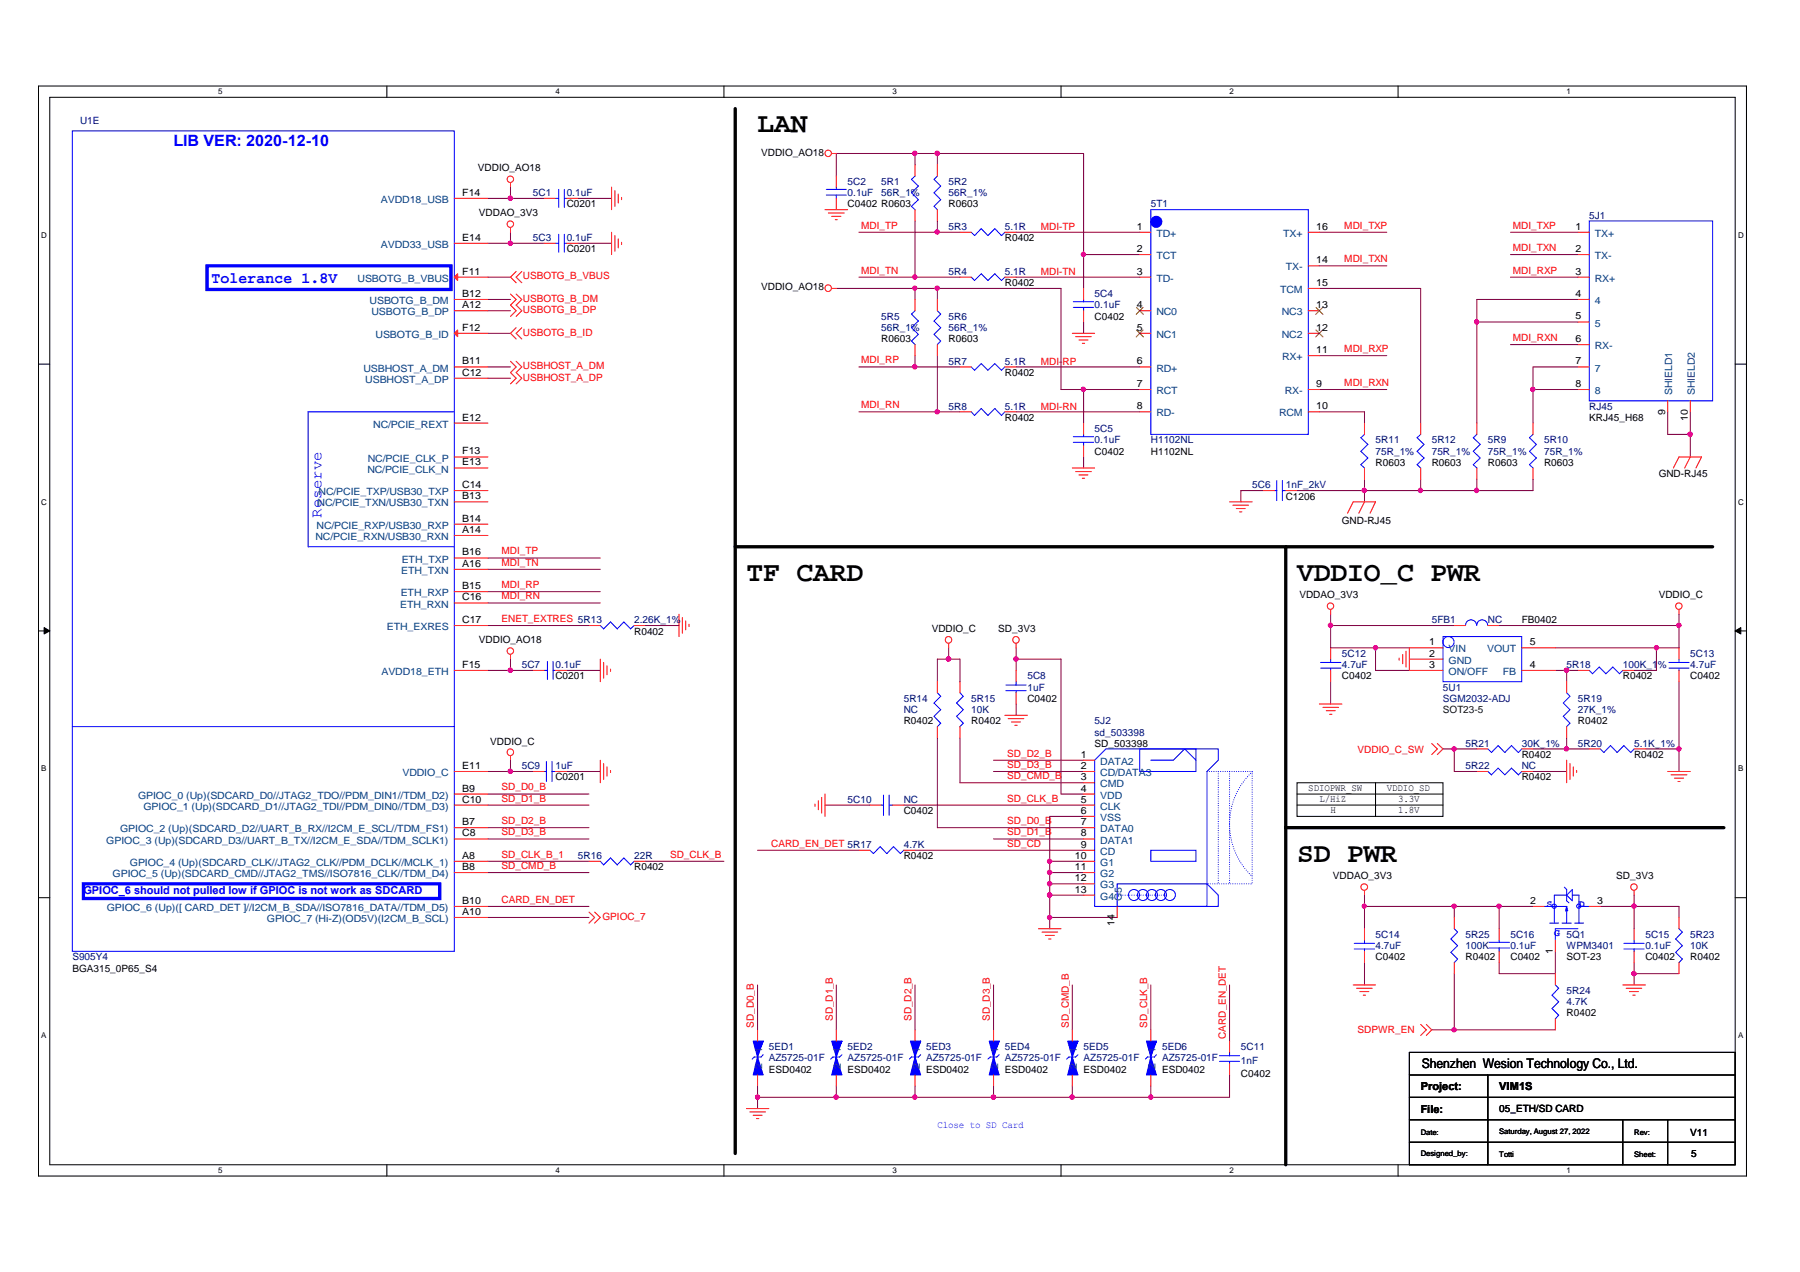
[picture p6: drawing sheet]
<svg xmlns="http://www.w3.org/2000/svg" width="297mm" height="210mm" viewBox="0 0 297 210" stroke-linecap="round" stroke-linejoin="round" font-family="sans-serif">
<path d="M6.3 14.2h281.9v179.9h-281.9zM8.2 16.1h278.1v176.1h-278.1z" fill="none" stroke="#000" stroke-width=".17"/>
<g fill="#fff">
<path d="M36 14.4h.7v1.5h-.7z"/>
<path d="M36 192.4h.7v1.5h-.7z"/>
</g>
<path d="M63.8 14.2v1.9M63.8 192.2v1.9" fill="none" stroke="#000" stroke-width=".17"/>
<g fill="#fff">
<path d="M91.7 14.4h.7v1.5h-.7z"/>
<path d="M91.7 192.4h.7v1.5h-.7z"/>
</g>
<path d="M119.5 14.2v1.9M119.5 192.2v1.9" fill="none" stroke="#000" stroke-width=".17"/>
<g fill="#fff">
<path d="M147.3 14.4h.7v1.5h-.7z"/>
<path d="M147.3 192.4h.7v1.5h-.7z"/>
</g>
<path d="M175.1 14.2v1.9M175.1 192.2v1.9" fill="none" stroke="#000" stroke-width=".17"/>
<g fill="#fff">
<path d="M202.9 14.4h.7v1.5h-.7z"/>
<path d="M202.9 192.4h.7v1.5h-.7z"/>
</g>
<path d="M230.7 14.2v1.9M230.7 192.2v1.9" fill="none" stroke="#000" stroke-width=".17"/>
<g fill="#fff">
<path d="M258.5 14.4h.7v1.5h-.7z"/>
<path d="M258.5 192.4h.7v1.5h-.7z"/>
<path d="M6.8 38.1h.9v1.5h-.9z"/>
<path d="M286.8 38.1h.9v1.5h-.9z"/>
<path d="M6.8 82.1h.9v1.5h-.9z"/>
<path d="M286.8 82.1h.9v1.5h-.9z"/>
</g>
<path d="M6.3 60.1h1.9M286.3 60.1h1.9" fill="none" stroke="#000" stroke-width=".17"/>
<g fill="#fff">
<path d="M6.8 126.1h.9v1.5h-.9z"/>
<path d="M286.8 126.1h.9v1.5h-.9z"/>
</g>
<path d="M6.3 104.1h1.9M286.3 104.1h1.9" fill="none" stroke="#000" stroke-width=".17"/>
<g fill="#000" stroke="#000" stroke-width=".17">
<path d="M7.3 103.6l.9 .5-.9 .5z" fill-rule="evenodd"/>
<path d="M286.3 104.1l1-.5v1z" fill-rule="evenodd"/>
</g>
<g fill="#fff">
<path d="M6.8 170.2h.8v1.4h-.8z"/>
<path d="M286.8 170.2h.8v1.4h-.8z"/>
</g>
<g fill="none" stroke="#000" stroke-width=".17">
<path d="M214 129.2h24.1v5.5h-24.1zM214 131h24.1M214 132.9h24.1M227 129.2v5.5M6.3 148.1h1.9M286.3 148.1h1.9M232.6 173.7h53.7v18.5h-53.7zM232.6 177.4h53.7M245.5 177.4v14.8M232.6 188.5h53.7M232.6 184.8h53.7M232.6 181.1h53.7"/>
<path d="M267.8 184.8v7.4M275.2 184.8v7.4"/>
</g>
<path d="M121.3 17.9v172.4M121.3 90.2h161.3M212.2 90.2v102M212.2 136.6h72.3" fill="none" stroke="#000" stroke-width=".55"/>
<g fill="none" stroke="#800040" stroke-width=".17">
<path d="M80.5 32.7h9.3M84.2 30.9v1.8M84.2 38.3v1.8M95.4 32.7h5.5M138 29.1v-3.8h40.8v22.3M141.7 38.3h16.7M151 25.3v1.9M151 36.5v9.2M154.7 25.3v1.9M154.7 36.5v1.8M167.7 38.3h20.4M217.7 38.3h11.2"/>
<path d="M249.3 38.3h11.1M80.5 49.4h3.7M80.5 51.3h3.7M80.5 40.1h9.3M80.5 55h3.7M80.5 45.7h3.7M95.4 40.1h5.5M138 47.6h37.1v16.7h13M141.7 45.7h16.7M151 47.6v1.8M151 58.7v1.9M154.7 47.6v1.8"/>
<path d="M154.7 58.7v9.3M167.7 45.7h20.4M178.8 53.1v1.9M178.8 42h9.3M217.7 47.6h16.7v22.2M217.7 43.9h11.2M217.7 58.7h11.2M243.7 53.1h16.7M249.3 45.7h11.1M249.3 42h11.1M249.3 56.9h11.1M260.4 49.4h-16.7v20.4"/>
<path d="M80.5 62.4h3.7M80.5 60.6h3.7M141.7 60.6h16.7M141.7 68h16.7M167.7 60.6h20.4M167.7 68h20.4M178.8 64.3v5.5M178.8 75.4v1.8M217.7 68h7.5v1.8M217.7 64.3h11.2M225.2 79.1v3.7M234.4 79.1v1.9"/>
<path d="M243.7 79.1v1.9M253 64.3h7.4M253 79.1v1.9h-39M260.4 60.6h-7.4v9.2M275.2 68v3.7h3.7M278.9 68v7.4M80.5 97.6h18.6M80.5 99.5h18.6M80.5 94h18.6M80.5 92.1h18.6M208.4 81h-3.6v1.8M80.5 103.2h16.7"/>
<path d="M80.5 110.6h7.4M84.2 108.8v1.8M93.5 110.6h5.6M106.5 103.2h5.6M154.7 112.5v-3.7h3.7v3.7M156.5 106.9v1.9M167.7 108.8h7.4v22.2h3.7M167.7 106.9v3.7M167.7 116.2v1.8M219.6 103.2h20.4M219.6 101.4v5.5h13M219.6 112.5v3.7"/>
<path d="M227 106.9v3.7h5.6M247.4 103.2h29.7M256.7 110.6h3.7M258.5 110.6v1.9M273.3 106.9v3.7h-3.6M277.1 101.4v5.5h-20.4M277.1 112.5v14.8M80.5 127.3h7.4M80.5 136.6h16.7M80.5 138.4h16.7M80.5 131h16.7M80.5 132.9h16.7"/>
<path d="M84.2 125.4v1.9M93.5 127.3h5.6M136.1 132.9h7.5M149.1 132.9h29.7M154.7 121.8v14.8h24.1M158.4 121.8v7.4h20.4M164 127.3h14.8M164 138.4h14.8M164 125.4h14.8M178.8 134.7h-5.6v18.6M238.1 123.6h5.6M240 123.6v3.7h3.7"/>
<path d="M253 127.3h5.5M253 123.6h9.3M258.5 121.8v1.8M271.5 123.6h5.6M80.5 142.1h16.7M80.5 144h16.7M80.5 149.6h16.7M80.5 151.4h16.7M106.5 142.1h13M125 140.3h16.7M151 140.3h27.8M173.2 142.1h5.6"/>
<path d="M173.2 144h5.6M173.2 145.9h5.6M173.2 147.7h5.6M173.2 151.4h11.2M225.2 149.6h27.8M225.2 147.7v5.6M225.2 158.8v3.7M240 149.6v1.8M247.4 149.6v3.7M256.7 157v3.7h-9.3v-1.9M264.1 149.6h13v1.8M269.7 147.7v5.6"/>
<path d="M269.7 158.8v3.7M125 162.5v7.4M125 179.2v3.7M138 162.5v7.4M138 179.2v1.9M151 162.5v7.4M151 179.2v1.9M164 162.5v7.4M164 179.2v1.9M177 162.5v7.4M177 179.2v1.9M189.9 162.5v7.4"/>
<path d="M189.9 179.2v1.9M202.9 177.4v3.7h-77.9M202.9 162.5v9.3M236.3 169.9h20.4M240 160.7v9.2M269.7 160.7h7.4"/>
</g>
<g fill="#f0f" stroke="#f0f" stroke-width=".17">
<circle cx="84.2" cy="127.3" r=".37"/>
<circle cx="154.7" cy="25.3" r=".37"/>
<circle cx="154.7" cy="47.5" r=".36"/>
<circle cx="154.7" cy="68" r=".36"/>
<circle cx="150.9" cy="60.5" r=".35"/>
<circle cx="150.9" cy="45.7" r=".35"/>
<circle cx="154.7" cy="38.3" r=".36"/>
<circle cx="151" cy="47.5" r=".34"/>
<circle cx="178.8" cy="64.2" r=".35"/>
<circle cx="150.9" cy="25.3" r=".35"/>
<circle cx="84.2" cy="110.6" r=".37"/>
<circle cx="84.2" cy="40.1" r=".36"/>
<circle cx="84.2" cy="32.7" r=".37"/>
<circle cx="150.9" cy="181" r=".35"/>
<circle cx="138" cy="181" r=".37"/>
<circle cx="163.9" cy="181" r=".37"/>
<circle cx="167.7" cy="108.7" r=".37"/>
<circle cx="189.9" cy="181" r=".35"/>
<circle cx="176.9" cy="181" r=".37"/>
<circle cx="173.2" cy="144" r=".37"/>
<circle cx="173.2" cy="145.8" r=".37"/>
<circle cx="173.2" cy="142.1" r=".36"/>
<circle cx="173.2" cy="151.4" r=".36"/>
<circle cx="173.2" cy="147.7" r=".37"/>
<circle cx="125" cy="181" r=".35"/>
<circle cx="156.5" cy="108.7" r=".37"/>
<circle cx="252.9" cy="64.2" r=".35"/>
<circle cx="243.7" cy="53.1" r=".35"/>
<circle cx="243.7" cy="80.9" r=".35"/>
<circle cx="234.4" cy="80.9" r=".35"/>
<circle cx="225.1" cy="80.9" r=".35"/>
<circle cx="178.8" cy="42" r=".35"/>
<circle cx="278.9" cy="71.7" r=".37"/>
<circle cx="227" cy="106.9" r=".35"/>
<circle cx="273.3" cy="106.9" r=".35"/>
<circle cx="277.1" cy="123.6" r=".36"/>
<circle cx="258.5" cy="110.6" r=".37"/>
<circle cx="258.5" cy="123.6" r=".36"/>
<circle cx="240" cy="123.6" r=".36"/>
<circle cx="277.1" cy="103.2" r=".36"/>
<circle cx="219.6" cy="103.2" r=".36"/>
<circle cx="225.1" cy="149.5" r=".34"/>
<circle cx="269.6" cy="149.5" r=".36"/>
<circle cx="269.6" cy="160.7" r=".36"/>
<circle cx="240" cy="149.5" r=".36"/>
<circle cx="247.4" cy="149.5" r=".36"/>
<circle cx="240" cy="169.9" r=".36"/>
</g>
<g fill="none" stroke="#f00" stroke-width=".17">
<path d="M75 32.7h5.5M84.2 30.2v.7M84.2 37.6v.7M89.8 32.7h1.9M93.5 32.7h1.9M100.9 30.9v3.7M100.9 38.3v3.7M101.5 31.5v2.6M101.5 38.9v2.6M102 32v1.5M102 39.4v1.5M102.6 32.6v.3"/>
<path d="M102.6 40v.4M136.1 34.6h3.8M136.7 35.2h2.6M137.2 35.7h1.6M137.2 25.3h.8M137.8 36.3h.4M138 29.1v1.8M138 32.7v1.9M151 27.2v1.9M151 34.6v1.9M154.7 27.2v1.9M154.7 34.6v1.9"/>
<path d="M158.4 38.3h1.9M165.8 38.3h1.9M188.1 38.3h1.8M215.9 38.3h1.8M260.4 38.3h1.9M75 55h5.5M75 45.7h5.5M75 51.3h5.5M75 40.1h5.5M75 49.4h5.5M84.2 48.5l1 .9-1 .9 1 1-1 .9M84.2 59.6l1 1-1 .9 1 .9-1 .9"/>
<path d="M85.2 44.8l-1 .9 1 1M85.2 48.5l.9 .9-.9 .9 .9 1-.9 .9M85.2 54.1l-1 .9 1 .9M85.2 59.6l.9 1-.9 .9 .9 .9-.9 .9M86.1 44.8l-.9 .9 .9 1M86.1 54.1l-.9 .9 .9 .9M89.8 40.1h1.9M93.5 40.1h1.9M137.2 47.6h.8M151 49.4v1.9M151 56.9v1.8M154.7 49.4v1.9"/>
<path d="M154.7 56.9v1.8M158.4 45.7h1.9M165.8 45.7h1.9M177 55h3.6M177.5 55.6h2.6M178.1 56.1h1.4M178.6 56.7h.4M178.8 47.6v1.8M178.8 51.3v1.8M188.1 55h1.8M188.1 42h1.8M188.1 45.7h1.8"/>
<path d="M188.1 51.3h1.8M215.9 55h1.8M215.9 47.6h1.8M215.9 51.3h1.8M215.9 58.7h1.8M215.9 43.9h1.8M260.4 42h1.9M260.4 45.7h1.9M260.4 49.4h1.9M260.4 56.9h1.9M260.4 53.1h1.9M75 75.4h5.5"/>
<path d="M75 77.2h5.5M75 60.6h5.5M75 62.4h5.5M75 69.8h5.5M158.4 60.6h1.9M158.4 68h1.9M165.8 60.6h1.9M165.8 68h1.9M177 77.2h3.6M177.5 77.8h2.6M178.1 78.4h1.4M178.6 78.9h.4"/>
<path d="M178.8 69.8v1.9M178.8 73.5v1.9M188.1 60.6h1.8M188.1 64.3h1.8M188.1 68h1.8M215.9 64.3h1.8M215.9 68h1.8M225.2 69.8v1.9M225.2 77.2v1.9M234.4 69.8v1.9M234.4 77.2v1.9M243.7 69.8v1.9"/>
<path d="M243.7 77.2v1.9M253 69.8v1.9M253 77.2v1.9M260.4 60.6h1.9M260.4 64.3h1.9M275.2 66.1v1.9M276.1 77.2l1-1.8h3.7l-.9 1.8M278.9 75.4l-.9 1.8M278.9 66.1v1.9M75 82.8h5.5M75 97.6h5.5M75 99.5h5.5"/>
<path d="M75 92.1h5.5M75 94h5.5M75 86.5h5.5M75 88.4h5.5M75 81h5.5M202.9 82.8h3.7M203.5 83.4h2.5M204 83.9h1.5M204.6 84.5h.3M208.4 81h1.9M212.2 81h1.8M222.4 84.7l.9-1.9h3.7l-.9 1.9"/>
<path d="M225.2 82.8l-1 1.9M75 103.2h5.5M75 110.6h5.5M84.2 108v.8M87.9 110.6h1.9M91.7 110.6h1.8M97.2 103.2h1.9M99.1 108.8v3.7M99.6 109.3v2.6M100.2 109.9v1.5M100.8 110.4v.4M104.6 103.2h1.9"/>
<path d="M112.1 101.4v3.6M112.6 101.9v2.6M113.2 102.5v1.4M113.7 103v.4M154.7 112.5v1.8M154.7 119.9v1.9M156.5 106.2v.7M158.4 112.5v1.8M158.4 119.9v1.9M165.8 118h3.7M166.4 118.6h2.6M166.9 119.1h1.5"/>
<path d="M167.5 119.7h.4M167.7 106.2v.7M167.7 110.6v1.9M167.7 114.3v1.9M217.7 116.2h3.7M218.3 116.7h2.6M218.9 117.3h1.4M219.4 117.9h.4M219.6 100.6v.8M219.6 106.9v1.9M219.6 110.6v1.9M230.9 108.6v.3"/>
<path d="M231.5 108v1.5M232 107.5v2.6M232.6 108.8h5.5M238.1 106.9h-5.5v3.7h5.5M240 103.2h1.9M245.5 103.2h1.9M251.1 110.6h5.6M251.1 106.9h5.6M258.5 112.5v1.8M258.5 119.9v1.9M260.4 110.6h1.9M267.8 110.6h1.9"/>
<path d="M277.1 100.6v.8M277.1 106.9v1.9M277.1 110.6v1.9M75 127.3h5.5M75 131h5.5M75 132.9h5.5M75 136.6h5.5M75 138.4h5.5M84.2 124.7v.7M87.9 127.3h1.9M91.7 127.3h1.8M99.1 125.4v3.8"/>
<path d="M99.6 126v2.6M100.2 126.5v1.6M100.8 127.1v.4M134.5 132.7v.4M135 132.1v1.5M135.6 131.6v2.6M136.1 131v3.7M143.6 132.9h1.8M147.3 132.9h1.8M178.8 127.3h1.8M178.8 131h1.8M178.8 132.9h1.8"/>
<path d="M178.8 136.6h1.8M178.8 138.4h1.8M178.8 129.2h1.8M178.8 134.7h1.8M178.8 125.4h1.8M236.3 122.7l.9 .9-.9 .9M237.2 122.7l.9 .9-.9 .9M243.7 127.3h1.8M243.7 123.6h1.8M251.1 127.3h1.9M251.1 123.6h1.9M258.5 125.4v3.8"/>
<path d="M259.1 126v2.6M259.6 126.5v1.6M260.2 127.1v.4M262.3 123.6h1.8M269.7 123.6h1.8M275.2 127.3h3.7M275.8 127.9h2.6M276.3 128.4h1.5M276.9 129h.3M75 142.1h5.5M75 144h5.5M75 149.6h5.5"/>
<path d="M75 151.4h5.5M97.2 150.5l.9 .9-.9 .9M97.2 142.1h1.9M98.1 150.5l1 .9-1 .9M104.6 142.1h1.9M141.7 140.3h1.9M149.1 140.3h1.9M171.4 153.3h3.7M172 153.8h2.5M172.5 154.4h1.5M173.1 155h.3M178.8 140.3h1.8"/>
<path d="M178.8 142.1h1.8M178.8 144h1.8M178.8 145.9h1.8M178.8 147.7h1.8M184.4 149.6v1.8M225.2 147v.7M225.2 153.3v1.8M225.2 157v1.8M240 151.4v1.9M240 158.8v1.9M247.4 153.3v1.8M247.4 157v1.8"/>
<path d="M253 149.6h1.8M256.7 155.1v1.9M262.3 149.6h1.8M269.7 147v.7M269.7 153.3v1.8M269.7 157v1.8M277.1 151.4v1.9M277.1 158.8v1.9M125 169.9v1.9M125 177.4v1.8M138 169.9v1.9M138 177.4v1.8"/>
<path d="M151 169.9v1.9M151 177.4v1.8M164 169.9v1.9M164 177.4v1.8M177 169.9v1.9M177 177.4v1.8M189.9 169.9v1.9M189.9 177.4v1.8M202.9 171.8v1.9M202.9 175.5v1.9M223.3 162.5h3.7M223.9 163.1h2.5"/>
<path d="M224.4 163.6h1.5M225 164.2h.3M234.4 169.1l1 .8-1 1M235.4 169.1l.9 .8-.9 1M256.7 160.7v1.8M256.7 168.1v1.8M267.8 162.5h3.7M268.4 163.1h2.5M268.9 163.6h1.5M269.5 164.2h.3M123.2 182.9h3.7M123.7 183.5h2.6"/>
<path d="M124.3 184h1.5M124.8 184.6h.4"/>
<circle cx="84.2" cy="37" r=".54"/>
<circle cx="84.2" cy="29.6" r=".54"/>
<circle cx="136.7" cy="25.3" r=".54"/>
<circle cx="136.7" cy="47.5" r=".55"/>
<circle cx="84.2" cy="107.4" r=".54"/>
<circle cx="156.5" cy="105.6" r=".55"/>
<circle cx="167.6" cy="105.6" r=".55"/>
<circle cx="219.6" cy="100" r=".54"/>
<circle cx="277" cy="100" r=".54"/>
<circle cx="84.2" cy="124.1" r=".55"/>
<circle cx="225.1" cy="146.4" r=".55"/>
<circle cx="269.6" cy="146.4" r=".54"/>
</g>
<g fill="none" stroke="#00f" stroke-width=".17">
<path d="M11.9 21.6h63.1v135.4h-63.1zM91.7 32.7h.5M92.2 31.3v2.9M92.2 38.7v2.9M93.1 32.7h.4M93.1 31.3v2.9M93.1 38.7v2.9M136.4 32.2h3.3M136.4 31.3h3.3M138 30.9v.4M138 32.2v.5M151 29.1l-.6 .5 1.2 1.1-1.2 1.1 1.2 1.1-1.2 1.2 .6 .5"/>
<path d="M154.7 29.1l-.6 .5 1.1 1.1-1.1 1.1 1.1 1.1-1.1 1.2 .6 .5M160.3 38.3l.5 .6 1.1-1.2 1.1 1.2 1.2-1.2 1.1 1.2 .5-.6M189.9 34.6h26v37.1h-26zM262.3 36.5h20.3v29.6h-20.3zM91.7 40.1h.5M93.1 40.1h.4M151 51.3l-.6 .5 1.2 1.2-1.2 1.1 1.2 1.1-1.2 1.1 .6 .6M154.7 51.3l.5 .5-1.1 1.2 1.1 1.1-1.1 1.1 1.1 1.1-.5 .6M160.3 45.7l.5 .6 1.1-1.1 1.1 1.1 1.2-1.1 1.1 1.1 .5-.6M177.1 50.7h3.4M177.1 49.8h3.4M178.8 49.4v.4"/>
<path d="M178.8 50.7v.6M75 68h-24.2v22.2h24.2M160.3 68l.5 .6 1.1-1.2 1.1 1.2 1.2-1.2 1.1 1.2 .5-.6M160.3 60.6l.5 .5 1.1-1.1 1.1 1.1 1.2-1.1 1.1 1.1 .5-.5M177.1 73h3.4M177.1 72.1h3.4M178.8 71.7v.4M178.8 73v.5M210.7 79.3v3.3M211.6 79.3v3.3M225.2 71.7l-.6 .5 1.1 1.1-1.1 1.2 1.1 1.1-1.1 1.1 .6 .5M234.4 71.7l-.6 .5 1.2 1.1-1.2 1.2 1.2 1.1-1.2 1.1 .6 .5"/>
<path d="M243.7 71.7l-.6 .5 1.2 1.1-1.2 1.2 1.2 1.1-1.2 1.1 .6 .5M253 71.7l-.6 .5 1.1 1.1-1.1 1.2 1.1 1.1-1.1 1.1 .6 .5M210.3 81h.4M211.6 81h.6M11.9 119.9h63.1M89.8 110.6h.5M90.3 109.1v3M91.3 110.6h.4M91.3 109.1v3M99.1 103.2l.5 .6 1.2-1.2 1.1 1.2 1.1-1.2 1.1 1.2 .5-.6M154.7 114.3l.5 .6-1.1 1.1 1.1 1.1-1.1 1.1 1.1 1.2-.5 .5M158.4 114.3l.6 .6-1.1 1.1 1.1 1.1-1.1 1.1 1.1 1.2-.6 .5"/>
<path d="M166 113h3.3M166 114h3.3M167.7 112.5v.5M167.7 114v.3M217.9 109.3h3.4M217.9 110.3h3.4M219.6 108.8v.5M219.6 110.3v.3M238.1 105h13v7.5h-13zM241.9 103.2a.91 .91 0 0 1 .9-.9 .91 .91 0 0 1 .9 .9M243.7 103.2a.89 .89 0 0 1 .9-.9 .89 .89 0 0 1 .9 .9M258.5 114.3l.6 .6-1.1 1.1 1.1 1.1-1.1 1.1 1.1 1.2-.6 .5"/>
<path d="M262.3 110.6l.5 .6 1.1-1.1 1.1 1.1 1.1-1.1 1.2 1.1 .5-.6M275.4 109.3h3.3M275.4 110.3h3.3M277.1 108.8v.5M277.1 110.3v.3M89.8 127.3h.4M90.2 125.7v3.3M91.1 127.3h.6M91.1 125.7v3.3M145.4 132.9h.4M145.8 131.2v3.3M146.7 132.9h.6"/>
<path d="M146.7 131.2v3.3M180.6 125.4l1.9-1.8h18.5v1.8l-1.8 1.9v18.6l1.8 1.8v1.9h-20.4zM188.1 123.6h9.3v3.7h-9.3zM189.9 125.4h3.7l1.9-1.8 1.9 1.8M245.5 127.3l.6 .6 1.1-1.1 1.1 1.1 1.1-1.1 1.2 1.1 .5-.6M245.5 123.6l.6 .6 1.1-1.2 1.1 1.2 1.1-1.2 1.2 1.2 .5-.6M264.1 123.6l.6 .6 1.1-1.2 1.1 1.2 1.1-1.2 1.1 1.2 .6-.6M99.1 142.1l.5 .6 1.2-1.1 1.1 1.1 1.1-1.1 1.1 1.1 .5-.6M143.6 140.3l.5 .6 1.1-1.2 1.1 1.2 1.1-1.2 1.2 1.2 .5-.6M184.4 145.9h14.8v3.7h-14.8zM189.9 140.3h7.5v1.8h-7.5zM223.5 155.7h3.3"/>
<path d="M223.5 156.6h3.3M225.2 155.1v.6M225.2 156.6v.4M240 153.3l.5 .5-1.1 1.2 1.1 1.1-1.1 1.1 1.1 1.1-.5 .5M245.7 156.4h3.4M245.7 155.5h3.4M247.4 155.1v.4M247.4 156.4v.6M254.8 149.6h3.7M255.7 152.3h1.5M257.8 152.3h1.5M258.1 146.4l.4 .4v1.8l.4 .4"/>
<path d="M258.5 149.6v2.7M258.5 147.7h-2v4.6M258.5 149.6l.2 .7h-.3zM259.5 147.7h1.1v4.6M259.5 146.8v1.8l-1-.9zM259.8 152.3h1.5M260.4 153.3h-3.7v1.8M260.6 149.6h1.7M268 155.7h3.3M268 156.6h3.3M269.7 155.1v.6M269.7 156.6v.4"/>
<path d="M277.1 153.3l.5 .5-1.1 1.2 1.1 1.1-1.1 1.1 1.1 1.1-.5 .5M125.9 174l-.3 .4h-1.1l-.4 .4M138.9 174l-.3 .4h-1.1l-.4 .4M151.9 174l-.3 .4h-1.2l-.3 .4M164.9 174l-.4 .4h-1.1l-.4 .4M177.9 174l-.4 .4h-1.1l-.4 .4M190.8 174l-.3 .4h-1.1l-.4 .4M201.3 174.2h3.3M201.3 175.1h3.3M202.9 173.7v.5M202.9 175.1v.4M256.7 162.5l.5 .6-1.1 1.1 1.1 1.1-1.1 1.1 1.1 1.1-.5 .6"/>
<circle cx="239" cy="105.9" r=".91"/>
<circle cx="187.1" cy="147.7" r=".91"/>
<circle cx="188.6" cy="147.7" r=".91"/>
<circle cx="190.1" cy="147.7" r=".91"/>
<circle cx="191.6" cy="147.7" r=".91"/>
<circle cx="193.1" cy="147.7" r=".91"/>
<circle cx="256.5" cy="149.5" r=".36"/>
<circle cx="260.5" cy="149.5" r=".36"/>
</g>
<g fill="#00f" stroke="#00f" stroke-width=".17">
<path d="M125 174.4v.4v-.4l.9 3h-1.6z" fill-rule="evenodd"/>
<path d="M124.3 171.8h1.6l-.9 1.9 .9-1.9-.9 2.6z" fill-rule="evenodd"/>
<path d="M151 174.4v.4v-.4l.9 3h-1.7z" fill-rule="evenodd"/>
<path d="M150.2 171.8h1.7l-.9 1.9 .9-1.9-.9 2.6z" fill-rule="evenodd"/>
<path d="M177 174.4v.4v-.4l.9 3h-1.7z" fill-rule="evenodd"/>
<path d="M176.2 171.8h1.7l-.9 1.9 .9-1.9-.9 2.6z" fill-rule="evenodd"/>
<path d="M189.9 174.4v.4v-.4l.9 3h-1.6z" fill-rule="evenodd"/>
<path d="M189.2 171.8h1.6l-.9 1.9 .9-1.9-.9 2.6z" fill-rule="evenodd"/>
<path d="M138 174.4v.4v-.4l.9 3h-1.7z" fill-rule="evenodd"/>
<path d="M137.2 171.8h1.7l-.9 1.9 .9-1.9-.9 2.6z" fill-rule="evenodd"/>
<path d="M164 174.4v.4v-.4l.9 3h-1.7z" fill-rule="evenodd"/>
<path d="M163.2 171.8h1.7l-.9 1.9 .9-1.9-.9 2.6z" fill-rule="evenodd"/>
<circle cx="190.8" cy="36.6" r=".91"/>
</g>
<path d="M187.5 50.7l1.2 1.2M187.5 54.5l1.2 1.1M188.6 50.7l-1.1 1.2M188.6 54.5l-1.1 1.1M217.2 54.5l1.1 1.1M217.2 50.7l1.1 1.2M218.3 54.5l-1.2 1.1M218.3 50.7l-1.2 1.2" fill="none" stroke="#804000" stroke-width=".17"/>
<path d="M34.2 43.9h40.2v3.9h-40.2zM13.8 145.9h58.8v2.4h-58.8z" fill="none" stroke="#00f" stroke-width=".55"/>
<g fill="#f00" stroke="#f00" stroke-width=".17">
<path d="M75.5 45.2v1.1l-.5-.6z" fill-rule="evenodd"/>
<path d="M75.5 54.5v1.1l-.5-.6z" fill-rule="evenodd"/>
</g>
<path d="M199.2 127.3h1.8v18.6h-1.8M201 127.3h1.9v18.6h-1.9M202.9 127.3h3.7v18.6h-3.7M206.7 127.4a11.8 11.8 0 0 0-.2 17.1M184.5 147.7h8" fill="none" stroke="#00f" stroke-width=".17" stroke-dasharray="0 .3"/>
<g font-size="4.6">
<text x="125" y="21.8">LAN</text>
<text x="123.2" y="95.9">TF CARD</text>
<text x="214" y="95.9">VDDIO_C PWR</text>
<text x="214" y="142.3">SD PWR</text>
</g>
<g font-size="2.6" fill="#00f">
<text x="28.6" y="24">LIB VER: 2020-12-10</text>
<text x="34.9" y="46.8">Tolerance 1.8V</text>
<text x="53" y="85.4" transform="rotate(-90 53 85.4)">Reserve</text>
</g>
<text font-size="2.2" x="234.6" y="176.2">Shenzhen Wesion Technology Co., Ltd.</text>
<text font-size="1.8" fill="#00f" x="13.8" y="147.5">GPIOC_6 should not pulled low if GPIOC is not work as SDCARD</text>
<g font-size="1.8">
<text x="234.4" y="179.8">Project:</text>
<text x="247.4" y="179.8">VIM1S</text>
<text x="234.4" y="183.7">File:</text>
</g>
<g font-size="1.7" fill="#000080">
<text x="13.2" y="20.5">U1E</text>
<text x="87.9" y="32.4">5C1</text>
<text x="93.5" y="32.4">0.1uF</text>
<text x="139.9" y="30.5">5C2</text>
<text x="139.9" y="32.4">0.1uF</text>
<text x="145.4" y="30.5">5R1</text>
<text x="145.4" y="32.4">56R_1%</text>
<text x="156.5" y="30.5">5R2</text>
<text x="156.5" y="32.4">56R_1%</text>
<text x="189.9" y="34.2">5T1</text>
<text x="87.9" y="39.8">5C3</text>
<text x="93.5" y="39.8">0.1uF</text>
<text x="156.5" y="37.9">5R3</text>
<text x="165.8" y="37.9">5.1R</text>
<text x="262.3" y="36.1">5J1</text>
<text x="156.5" y="45.4">5R4</text>
<text x="165.8" y="45.4">5.1R</text>
<text x="145.4" y="52.8">5R5</text>
<text x="156.5" y="52.8">5R6</text>
<text x="180.6" y="49.1">5C4</text>
<text x="180.6" y="50.9">0.1uF</text>
<text x="145.4" y="54.6">56R_1%</text>
<text x="156.5" y="54.6">56R_1%</text>
<text x="156.5" y="60.2">5R7</text>
<text x="165.8" y="60.2">5.1R</text>
<text x="156.5" y="67.6">5R8</text>
<text x="165.8" y="67.6">5.1R</text>
<text x="180.6" y="71.3">5C5</text>
<text x="262.3" y="67.6">RJ45</text>
<text x="180.6" y="73.2">0.1uF</text>
<text x="189.9" y="73.2">H1102NL</text>
<text x="227" y="73.2">5R11</text>
<text x="227" y="75">75R_1%</text>
<text x="236.3" y="73.2">5R12</text>
<text x="236.3" y="75">75R_1%</text>
<text x="245.5" y="73.2">5R9</text>
<text x="245.5" y="75">75R_1%</text>
<text x="254.8" y="73.2">5R10</text>
<text x="254.8" y="75">75R_1%</text>
<text x="206.6" y="80.6">5C6</text>
<text x="212.2" y="80.6">1nF_2kV</text>
<text x="104.6" y="102.8">2.26K_1%</text>
<text x="236.3" y="102.8">5FB1</text>
<text x="245.5" y="102.8">NC</text>
<text x="86.1" y="110.3">5C7</text>
<text x="91.7" y="110.3">0.1uF</text>
<text x="169.5" y="112.1">5C8</text>
<text x="169.5" y="114">1uF</text>
<text x="221.4" y="108.4">5C12</text>
<text x="221.4" y="110.3">4.7uF</text>
<text x="238.1" y="114">5U1</text>
<text x="258.5" y="110.3">5R18</text>
<text x="267.8" y="110.3">100K_1%</text>
<text x="278.9" y="108.4">5C13</text>
<text x="278.9" y="110.3">4.7uF</text>
<text x="149.1" y="115.8">5R14</text>
<text x="149.1" y="117.7">NC</text>
<text x="160.3" y="115.8">5R15</text>
<text x="160.3" y="117.7">10K</text>
<text x="180.6" y="119.5">5J2</text>
<text x="238.1" y="115.8">SGM2032-ADJ</text>
<text x="260.4" y="115.8">5R19</text>
<text x="260.4" y="117.7">27K_1%</text>
<text x="180.6" y="121.4">sd_503398</text>
<text x="241.9" y="123.2">5R21</text>
<text x="251.1" y="123.2">30K_1%</text>
<text x="260.4" y="123.2">5R20</text>
<text x="269.7" y="123.2">5.1K_1%</text>
<text x="86.1" y="126.9">5C9</text>
<text x="91.7" y="126.9">1uF</text>
<text x="241.9" y="126.9">5R22</text>
<text x="251.1" y="126.9">NC</text>
<text x="139.9" y="132.5">5C10</text>
<text x="149.1" y="132.5">NC</text>
<text x="95.4" y="141.8">5R16</text>
<text x="104.6" y="141.8">22R</text>
<text x="149.1" y="139.9">4.7K</text>
<text x="227" y="154.7">5C14</text>
<text x="241.9" y="154.7">5R25</text>
<text x="249.3" y="154.7">5C16</text>
<text x="271.5" y="154.7">5C15</text>
<text x="278.9" y="154.7">5R23</text>
<text x="11.9" y="158.5">S905Y4</text>
<text x="227" y="156.6">4.7uF</text>
<text x="241.9" y="156.6">100K</text>
<text x="249.3" y="156.6">0.1uF</text>
<text x="258.5" y="156.6">WPM3401</text>
<text x="271.5" y="156.6">0.1uF</text>
<text x="278.9" y="156.6">10K</text>
<text x="258.5" y="164">5R24</text>
<text x="258.5" y="165.9">4.7K</text>
<text x="126.9" y="173.3">5ED1</text>
<text x="139.9" y="173.3">5ED2</text>
<text x="152.8" y="173.3">5ED3</text>
<text x="165.8" y="173.3">5ED4</text>
<text x="178.8" y="173.3">5ED5</text>
<text x="191.8" y="173.3">5ED6</text>
<text x="204.8" y="173.3">5C11</text>
<text x="126.9" y="175.1">AZ5725-01F</text>
<text x="139.9" y="175.1">AZ5725-01F</text>
<text x="152.8" y="175.1">AZ5725-01F</text>
<text x="165.8" y="175.1">AZ5725-01F</text>
<text x="178.8" y="175.1">AZ5725-01F</text>
<text x="191.8" y="175.1">AZ5725-01F</text>
<text x="204.8" y="175.5">1nF</text>
</g>
<g font-size="1.7">
<text x="78.9" y="28.3">VDDIO_AO18</text>
<text x="125.6" y="25.7">VDDIO_AO18</text>
<text x="76.3" y="32.3">F14</text>
<text x="79" y="35.7">VDDAO_3V3</text>
<text x="93.5" y="34.2">C0201</text>
<text x="139.9" y="34.2">C0402 R0603</text>
<text x="156.5" y="34.2">R0603</text>
<text x="76.3" y="39.7">E14</text>
<text x="93.5" y="41.6">C0201</text>
<text x="165.8" y="39.8">R0402</text>
<text x="187.6" y="37.9">1</text>
<text x="187.6" y="41.6">2</text>
<text x="217.2" y="37.9">16</text>
<text x="260" y="37.9">1</text>
<text x="260" y="41.6">2</text>
<text x="76.3" y="45.3">F11</text>
<text x="125.6" y="47.9">VDDIO_AO18</text>
<text x="165.8" y="47.2">R0402</text>
<text x="187.6" y="45.3">3</text>
<text x="217.2" y="43.4">14</text>
<text x="217.2" y="47.2">15</text>
<text x="260" y="45.3">3</text>
<text x="76.3" y="49">B12</text>
<text x="76.3" y="50.9">A12</text>
<text x="180.6" y="52.8">C0402</text>
<text x="187.6" y="50.9">4</text>
<text x="217.2" y="50.9">13</text>
<text x="260" y="49">4</text>
<text x="260" y="52.7">5</text>
<text x="76.3" y="54.6">F12</text>
<text x="145.4" y="56.5">R0603</text>
<text x="156.5" y="56.5">R0603</text>
<text x="187.6" y="54.6">5</text>
<text x="217.2" y="58.3">11</text>
<text x="217.2" y="54.6">12</text>
<text x="260" y="56.4">6</text>
<text x="76.3" y="60.1">B11</text>
<text x="76.3" y="62">C12</text>
<text x="165.8" y="62">R0402</text>
<text x="187.6" y="60.1">6</text>
<text x="187.6" y="63.9">7</text>
<text x="217.2" y="63.9">9</text>
<text x="260" y="60.1">7</text>
<text x="260" y="63.9">8</text>
<text x="76.3" y="69.4">E12</text>
<text x="165.8" y="69.4">R0402</text>
<text x="187.6" y="67.5">8</text>
<text x="217.2" y="67.5">10</text>
<text x="262.3" y="69.4">KRJ45_H68</text>
<text x="274.8" y="68.4" transform="rotate(-90 274.8 68.4)">9</text>
<text x="278.5" y="69.4" transform="rotate(-90 278.5 69.4)">10</text>
<text x="76.3" y="76.8">E13</text>
<text x="76.3" y="75">F13</text>
<text x="180.6" y="75">C0402</text>
<text x="189.9" y="75">H1102NL</text>
<text x="227" y="76.9">R0603</text>
<text x="236.3" y="76.9">R0603</text>
<text x="245.5" y="76.9">R0603</text>
<text x="254.8" y="76.9">R0603</text>
<text x="76.3" y="80.5">C14</text>
<text x="76.3" y="82.4">B13</text>
<text x="212.2" y="82.4">C1206</text>
<text x="273.7" y="78.7">GND-RJ45</text>
<text x="76.3" y="86.1">B14</text>
<text x="76.3" y="87.9">A14</text>
<text x="221.4" y="86.5">GND-RJ45</text>
<text x="76.3" y="91.7">B16</text>
<text x="76.3" y="93.5">A16</text>
<text x="76.3" y="97.2">B15</text>
<text x="76.3" y="99.1">C16</text>
<text x="214.4" y="98.7">VDDAO_3V3</text>
<text x="273.7" y="98.7">VDDIO_C</text>
<text x="76.3" y="102.8">C17</text>
<text x="79" y="106.2">VDDIO_AO18</text>
<text x="104.6" y="104.7">R0402</text>
<text x="153.8" y="104.3">VDDIO_C</text>
<text x="164.7" y="104.3">SD_3V3</text>
<text x="235.8" y="106.5">1</text>
<text x="251.1" y="102.8">FB0402</text>
<text x="252.4" y="106.5">5</text>
<text x="76.3" y="110.2">F15</text>
<text x="91.7" y="112.1">C0201</text>
<text x="221.4" y="112.1">C0402</text>
<text x="235.8" y="108.3">2</text>
<text x="235.8" y="110.2">3</text>
<text x="252.4" y="110.2">4</text>
<text x="267.8" y="112.1">R0402</text>
<text x="278.9" y="112.1">C0402</text>
<text x="149.1" y="119.5">R0402</text>
<text x="160.3" y="119.5">R0402</text>
<text x="169.5" y="115.8">C0402</text>
<text x="260.4" y="119.5">R0402</text>
<text x="80.9" y="122.9">VDDIO_C</text>
<text x="178.4" y="125">1</text>
<text x="180.6" y="123.2">SD_503398</text>
<text x="251.1" y="125.1">R0402</text>
<text x="269.7" y="125.1">R0402</text>
<text x="76.3" y="126.9">E11</text>
<text x="76.3" y="130.6">B9</text>
<text x="91.7" y="128.8">C0201</text>
<text x="178.4" y="126.9">2</text>
<text x="178.4" y="128.7">3</text>
<text x="178.4" y="130.6">4</text>
<text x="215.9" y="130.5">SDIOPWR_SW</text>
<text x="228.9" y="130.5">VDDIO_SD</text>
<text x="251.1" y="128.8">R0402</text>
<text x="76.3" y="132.4">C10</text>
<text x="76.3" y="136.2">B7</text>
<text x="149.1" y="134.3">C0402</text>
<text x="178.4" y="132.4">5</text>
<text x="178.4" y="134.3">6</text>
<text x="178.4" y="136.2">7</text>
<text x="217.7" y="132.3">L/HiZ</text>
<text x="219.6" y="134.2">H</text>
<text x="230.7" y="132.3">3.3V</text>
<text x="230.7" y="134.2">1.8V</text>
<text x="76.3" y="138">C8</text>
<text x="76.3" y="141.7">A8</text>
<text x="76.3" y="143.6">B8</text>
<text x="104.6" y="143.6">R0402</text>
<text x="149.1" y="141.8">R0402</text>
<text x="177.4" y="141.7">10</text>
<text x="177.4" y="143.6">11</text>
<text x="178.4" y="138">8</text>
<text x="178.4" y="139.9">9</text>
<text x="76.3" y="149.2">B10</text>
<text x="177.4" y="145.4">12</text>
<text x="177.4" y="147.3">13</text>
<text x="220" y="145.1">VDDAO_3V3</text>
<text x="252.5" y="149.2">2</text>
<text x="263.6" y="149.2">3</text>
<text x="266.7" y="145.1">SD_3V3</text>
<text x="76.3" y="151">A10</text>
<text x="183.9" y="152.8" transform="rotate(-90 183.9 152.8)">14</text>
<text x="11.9" y="160.3">BGA315_0P65_S4</text>
<text x="227" y="158.5">C0402</text>
<text x="241.9" y="158.5">R0402</text>
<text x="249.3" y="158.5">C0402</text>
<text x="256.2" y="157.4" transform="rotate(-90 256.2 157.4)">1</text>
<text x="258.5" y="158.5">SOT-23</text>
<text x="271.5" y="158.5">C0402</text>
<text x="278.9" y="158.5">R0402</text>
<text x="258.5" y="167.7">R0402</text>
<text x="126.9" y="177">ESD0402</text>
<text x="139.9" y="177">ESD0402</text>
<text x="152.8" y="177">ESD0402</text>
<text x="165.8" y="177">ESD0402</text>
<text x="178.8" y="177">ESD0402</text>
<text x="191.8" y="177">ESD0402</text>
<text x="204.8" y="177.7">C0402</text>
<text x="247.4" y="183.5">05_ETH/SD CARD</text>
<text x="278.9" y="187.4">V11</text>
<text x="279.1" y="190.9">5</text>
</g>
<g font-size="1.7" fill="#004080">
<text x="62.9" y="33.5">AVDD18_USB</text>
<text x="62.9" y="40.9">AVDD33_USB</text>
<text x="190.8" y="39.1">TD+</text>
<text x="211.8" y="39.1">TX+</text>
<text x="263.2" y="39.1">TX+</text>
<text x="59" y="46.5">USBOTG_B_VBUS</text>
<text x="190.8" y="42.8">TCT</text>
<text x="190.8" y="46.5">TD-</text>
<text x="212.2" y="44.6">TX-</text>
<text x="263.2" y="42.8">TX-</text>
<text x="263.2" y="46.5">RX+</text>
<text x="61" y="50.2">USBOTG_B_DM</text>
<text x="61.3" y="52">USBOTG_B_DP</text>
<text x="190.8" y="52">NC0</text>
<text x="211.2" y="48.4">TCM</text>
<text x="211.5" y="52">NC3</text>
<text x="263.2" y="50.2">4</text>
<text x="263.2" y="53.9">5</text>
<text x="62" y="55.8">USBOTG_B_ID</text>
<text x="190.8" y="55.8">NC1</text>
<text x="211.5" y="55.8">NC2</text>
<text x="211.6" y="59.5">RX+</text>
<text x="263.2" y="57.6">RX-</text>
<text x="60" y="61.3">USBHOST_A_DM</text>
<text x="60.3" y="63.2">USBHOST_A_DP</text>
<text x="190.8" y="61.3">RD+</text>
<text x="190.8" y="65">RCT</text>
<text x="212" y="65">RX-</text>
<text x="263.2" y="61.3">7</text>
<text x="263.2" y="65">8</text>
<text x="276" y="65.2" transform="rotate(-90 276 65.2)">SHIELD1</text>
<text x="279.7" y="65.2" transform="rotate(-90 279.7 65.2)">SHIELD2</text>
<text x="61.6" y="70.6">NC/PCIE_REXT</text>
<text x="190.8" y="68.7">RD-</text>
<text x="211.1" y="68.7">RCM</text>
<text x="60.6" y="78">NC/PCIE_CLK_N</text>
<text x="60.7" y="76.2">NC/PCIE_CLK_P</text>
<text x="52.4" y="83.6">NC/PCIE_TXN/USB30_TXN</text>
<text x="52.6" y="81.7">NC/PCIE_TXP/USB30_TXP</text>
<text x="52.1" y="89.1">NC/PCIE_RXN/USB30_RXN</text>
<text x="52.2" y="87.3">NC/PCIE_RXP/USB30_RXP</text>
<text x="66.2" y="94.7">ETH_TXN</text>
<text x="66.3" y="92.9">ETH_TXP</text>
<text x="66" y="100.3">ETH_RXN</text>
<text x="66.1" y="98.4">ETH_RXP</text>
<text x="63.8" y="104">ETH_EXRES</text>
<text x="239.1" y="107.7">VIN</text>
<text x="245.4" y="107.7">VOUT</text>
<text x="62.9" y="111.4">AVDD18_ETH</text>
<text x="239.1" y="109.5">GND</text>
<text x="239.1" y="111.4">ON/OFF</text>
<text x="248" y="111.4">FB</text>
<text x="22.8" y="131.8">GPIOC_0 (Up)(SDCARD_D0//JTAG2_TDO//PDM_DIN1//TDM_D2)</text>
<text x="66.4" y="128.1">VDDIO_C</text>
<text x="181.6" y="128.1">CD/DATA3</text>
<text x="181.6" y="129.9">CMD</text>
<text x="181.6" y="131.8">VDD</text>
<text x="181.6" y="126.2">DATA2</text>
<text x="19.8" y="137.3">GPIOC_2 (Up)(SDCARD_D2//UART_B_RX//I2CM_E_SCL//TDM_FS1)</text>
<text x="23.7" y="133.6">GPIOC_1 (Up)(SDCARD_D1//JTAG2_TDI//PDM_DIN0//TDM_D3)</text>
<text x="181.6" y="133.6">CLK</text>
<text x="181.6" y="135.5">VSS</text>
<text x="181.6" y="137.3">DATA0</text>
<text x="17.5" y="139.2">GPIOC_3 (Up)(SDCARD_D3//UART_B_TX//I2CM_E_SDA//TDM_SCLK1)</text>
<text x="21.4" y="142.9">GPIOC_4 (Up)(SDCARD_CLK//JTAG2_CLK//PDM_DCLK//MCLK_1)</text>
<text x="181.6" y="139.2">DATA1</text>
<text x="181.6" y="141.1">CD</text>
<text x="181.6" y="142.9">G1</text>
<text x="18.6" y="144.8">GPIOC_5 (Up)(SDCARD_CMD//JTAG2_TMS//ISO7816_CLK//TDM_D4)</text>
<text x="181.6" y="144.8">G2</text>
<text x="181.6" y="146.6">G3</text>
<text x="181.6" y="148.5">G4</text>
<text x="185.1" y="148.6" transform="rotate(-90 185.1 148.6)">G5</text>
<text x="17.6" y="150.3">GPIOC_6 (Up)([ CARD_DET ]//I2CM_B_SDA//ISO7816_DATA//TDM_D5)</text>
<text x="44" y="152.2">GPIOC_7 (Hi-Z)(OD5V)(I2CM_B_SCL)</text>
<text x="125.8" y="173.7" transform="rotate(-90 125.8 173.7)">1</text>
<text x="138.8" y="173.7" transform="rotate(-90 138.8 173.7)">1</text>
<text x="151.8" y="173.7" transform="rotate(-90 151.8 173.7)">1</text>
<text x="164.7" y="173.7" transform="rotate(-90 164.7 173.7)">1</text>
<text x="177.7" y="173.7" transform="rotate(-90 177.7 173.7)">1</text>
<text x="190.7" y="173.7" transform="rotate(-90 190.7 173.7)">1</text>
<text x="125.8" y="176.5" transform="rotate(-90 125.8 176.5)">2</text>
<text x="138.8" y="176.5" transform="rotate(-90 138.8 176.5)">2</text>
<text x="151.8" y="176.5" transform="rotate(-90 151.8 176.5)">2</text>
<text x="164.7" y="176.5" transform="rotate(-90 164.7 176.5)">2</text>
<text x="177.7" y="176.5" transform="rotate(-90 177.7 176.5)">2</text>
<text x="190.7" y="176.5" transform="rotate(-90 190.7 176.5)">2</text>
</g>
<g font-size="1.7" fill="#f00">
<text x="142.1" y="37.7">MDI_TP</text>
<text x="171.7" y="37.9">MDI-TP</text>
<text x="221.8" y="37.7">MDI_TXP</text>
<text x="249.6" y="41.4">MDI_TXN</text>
<text x="249.6" y="37.7">MDI_TXP</text>
<text x="86.3" y="46.1">USBOTG_B_VBUS</text>
<text x="142.1" y="45.1">MDI_TN</text>
<text x="171.7" y="45.4">MDI-TN</text>
<text x="221.8" y="43.3">MDI_TXN</text>
<text x="249.6" y="45.1">MDI_RXP</text>
<text x="86.3" y="49.8">USBOTG_B_DM</text>
<text x="86.3" y="51.7">USBOTG_B_DP</text>
<text x="86.3" y="55.4">USBOTG_B_ID</text>
<text x="142.1" y="60">MDI_RP</text>
<text x="221.8" y="58.1">MDI_RXP</text>
<text x="249.6" y="56.3">MDI_RXN</text>
<text x="86.3" y="60.9">USBHOST_A_DM</text>
<text x="86.3" y="62.8">USBHOST_A_DP</text>
<text x="171.7" y="60.2">MDI-RP</text>
<text x="221.8" y="63.7">MDI_RXN</text>
<text x="142.1" y="67.4">MDI_RN</text>
<text x="171.7" y="67.6">MDI-RN</text>
<text x="82.8" y="93.4">MDI_TN</text>
<text x="82.8" y="91.5">MDI_TP</text>
<text x="82.8" y="97">MDI_RP</text>
<text x="82.8" y="98.9">MDI_RN</text>
<text x="82.8" y="102.6">ENET_EXTRES 5R13</text>
<text x="166.2" y="124.9">SD_D2_B</text>
<text x="224" y="124.2">VDDIO_C_SW</text>
<text x="82.8" y="130.4">SD_D0_B</text>
<text x="166.2" y="128.6">SD_CMD_B</text>
<text x="166.2" y="126.7">SD_D3_B</text>
<text x="82.8" y="136">SD_D2_B</text>
<text x="82.8" y="137.9">SD_D3_B</text>
<text x="82.8" y="132.3">SD_D1_B</text>
<text x="166.2" y="136">SD_D0_B</text>
<text x="166.2" y="137.9">SD_D1_B</text>
<text x="166.2" y="132.3">SD_CLK_B</text>
<text x="82.8" y="143.4">SD_CMD_B</text>
<text x="82.8" y="141.5">SD_CLK_B_1</text>
<text x="110.6" y="141.5">SD_CLK_B</text>
<text x="127.3" y="139.7">CARD_EN_DET 5R17</text>
<text x="166.2" y="139.7">SD_CD</text>
<text x="82.8" y="149">CARD_EN_DET</text>
<text x="99.4" y="151.8">GPIOC_7</text>
<text x="124.4" y="169.6" transform="rotate(-90 124.4 169.6)">SD_D0_B</text>
<text x="137.4" y="168.5" transform="rotate(-90 137.4 168.5)">SD_D1_B</text>
<text x="150.4" y="168.5" transform="rotate(-90 150.4 168.5)">SD_D2_B</text>
<text x="163.4" y="168.5" transform="rotate(-90 163.4 168.5)">SD_D3_B</text>
<text x="176.4" y="169.6" transform="rotate(-90 176.4 169.6)">SD_CMD_B</text>
<text x="189.3" y="169.6" transform="rotate(-90 189.3 169.6)">SD_CLK_B</text>
<text x="202.3" y="171.4" transform="rotate(-90 202.3 171.4)">CARD_EN_DET</text>
<text x="224" y="170.5">SDPWR_EN</text>
</g>
<text font-size="1.7" fill="#004000" x="238.1" y="117.7">SOT23-5</text>
<g font-size="1.7" fill="#00f">
<text x="255.2" y="149.7">S</text>
<text x="260.6" y="149.7">D</text>
<text x="256.5" y="154.5">G 5Q1</text>
<text x="154.7" y="186.1">Close to SD Card</text>
</g>
<g font-size="1.3">
<text x="36" y="15.6">5</text>
<text x="91.7" y="15.6">4</text>
<text x="147.3" y="15.6">3</text>
<text x="202.9" y="15.6">2</text>
<text x="258.5" y="15.6">1</text>
<text x="6.8" y="39.3">D</text>
<text x="286.8" y="39.3">D</text>
<text x="6.8" y="83.3">C</text>
<text x="286.8" y="83.3">C</text>
<text x="6.8" y="127.3">B</text>
<text x="286.8" y="127.3">B</text>
<text x="6.8" y="171.3">A</text>
<text x="286.8" y="171.3">A</text>
<text x="234.4" y="187.3">Date:</text>
<text x="234.4" y="190.8">Designed_by:</text>
<text x="247.4" y="187.1">Saturday, August 27, 2022</text>
<text x="247.4" y="191">Totti</text>
<text x="269.7" y="187.3">Rev:</text>
<text x="269.7" y="191">Sheet:</text>
<text x="36" y="193.6">5</text>
<text x="91.7" y="193.6">4</text>
<text x="147.3" y="193.6">3</text>
<text x="202.9" y="193.6">2</text>
<text x="258.5" y="193.6">1</text>
</g>
</svg>
